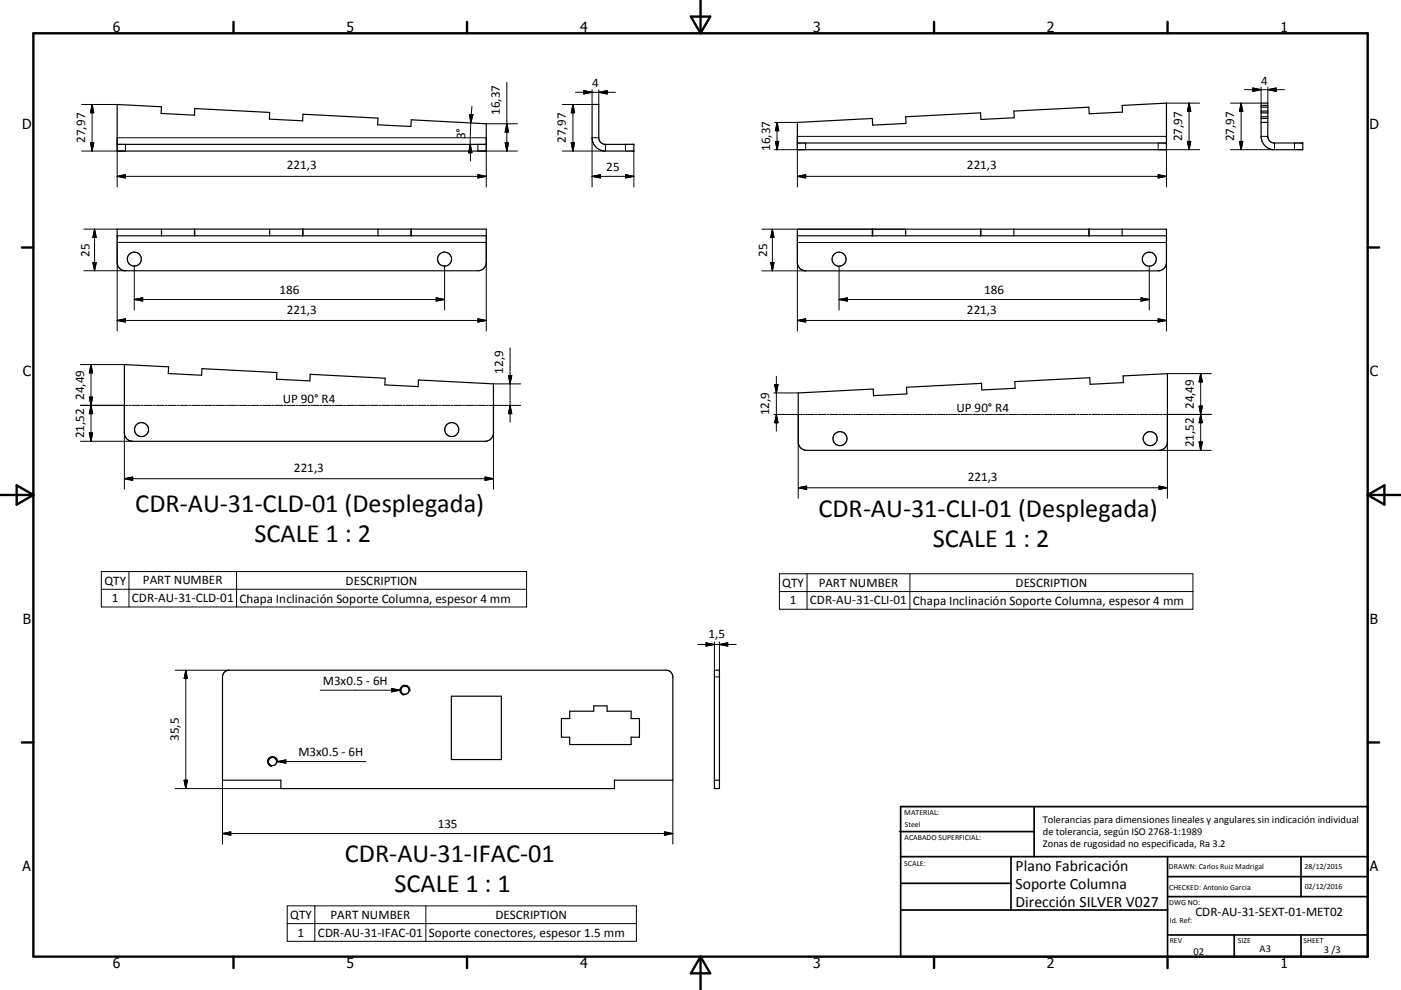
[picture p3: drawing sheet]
<svg xmlns="http://www.w3.org/2000/svg" width="420mm" height="297mm" viewBox="0 0 420 297" stroke-linecap="round" stroke-linejoin="round" font-family="sans-serif">
<g fill="none" stroke="#000" stroke-width=".36">
<path d="M35.1 31.3l13.3 .7-.1 2 10 .5 .1-1.9 22.5 1.1-.1 2 9.9 .5 .1-1.9 22.5 1.1-.1 2 10 .6 .1-2.1 22.5 1.2v8.2h-110.7zM177.5 31.3h2v10a2.03 2.03 0 0 0 2 2h8.5v2h-8.5a4 4 0 0 1-4-4zM239.1 36.7l22.4-1.2 .1 2 10-.5-.1-2 22.5-1.1 .1 1.9 10-.5-.1-2 22.4-1.1 .1 1.9 10-.5-.1-2 13.3-.7v14h-110.6zM378.1 30.9h2v10a1.98 1.98 0 0 0 2 2h8.5v2h-8.5a4 4 0 0 1-4-4zM378.1 33.3h2M378.1 33.9h2M378.1 35h2M378.1 35.5h2M378.1 31.6h2M378.1 32.2h2M378.1 36.7h2M35.1 43.3h110.7"/>
<path d="M239.1 42.9h110.6M35.1 68.7h110.7v10a2.51 2.51 0 0 1-2.5 2.5h-105.7a2.5 2.5 0 0 1-2.5-2.5zM35.1 70.7h110.7M48.4 68.7v2M58.3 68.7v2M58.4 68.7v2M80.9 68.7v2M90.7 68.7v2M90.8 68.7v2M113.3 68.7v2M123.2 68.7v2M123.3 68.7v2"/>
<path d="M239.1 68.8h110.6v9.9a2.5 2.5 0 0 1-2.5 2.6h-105.7a2.5 2.5 0 0 1-2.4-2.6zM239.1 70.7h110.6M261.5 68.8v1.9M261.6 68.8v1.9M271.5 68.8v1.9M294 68.8v1.9M294.1 68.8v1.9M304 68.8v1.9M326.4 68.8v1.9M326.5 68.8v1.9M336.4 68.8v1.9M37.3 109.4l13.3 .7-.2 2 10.1 .5 .1-2 22.4 1.2-.1 2 10 .5 .1-2 22.5 1.2-.1 2 10 .5 .1-2 22.4 1.2v14.7a2.51 2.51 0 0 1-2.5 2.5h-105.6a2.46 2.46 0 0 1-2.5-2.5z"/>
<path d="M239.3 117.9l22.5-1.2 .1 2 10-.5-.1-2 22.5-1.2 .1 2 9.9-.5-.1-2 22.5-1.2 .1 2 10-.5-.1-2 13.3-.7v20.5a2.51 2.51 0 0 1-2.5 2.5h-105.7a2.54 2.54 0 0 1-2.5-2.5zM67.2 201.8l.5-.5 1-.2h131a1.98 1.98 0 0 1 2 2v31h-17.5v2.5h-100v-2.5h-17.5v-31zM135.3 208.9h15v19h-15zM168.3 215.6h2.5v-2.2h7.2v-1.6h4v1.6h7.2v2.2h2.5v5.6h-2.5v2.2h-18.4v-2.2h-2.5zM214.2 201.1h1.5v35.5h-1.5zM214.2 234.1h1.5"/>
<circle cx="40.3" cy="77.7" r="2.1"/>
<circle cx="133.3" cy="77.7" r="2.09"/>
<circle cx="251.6" cy="77.8" r="2.1"/>
<circle cx="344.6" cy="77.8" r="2.1"/>
<circle cx="42.4" cy="128.9" r="2.1"/>
<circle cx="135.4" cy="128.9" r="2.1"/>
<circle cx="251.8" cy="131.6" r="2.1"/>
<circle cx="344.8" cy="131.6" r="2.09"/>
<circle cx="121.4" cy="207.1" r="1.23"/>
<circle cx="81.7" cy="228.5" r="1.23"/>
</g>
<g fill="none" stroke="#000" stroke-width=".3">
<path d="M24.4 31.3h10.7M27.6 31.3v14M27.6 31.3l.5 2.5h-1zM140.8 34.4h1l-.7 2.5zM141.1 36.9l-.1 6.4M141.5 31.9l-.4 5M145.8 37.1h9.3M152 24.7v20.6M152 37.1l.5 2.5h-1.1zM171.8 31.3l.5 2.5h-1zM171.8 31.3v14M172.5 27.7h12"/>
<path d="M175 27.2l2.5 .5-2.5 .5zM177.5 26.9v4.4h-8.9M179.5 27.7l2.5-.5v1zM179.5 26.9v4.4M232.2 36.7h6.9M233 36.7v8.2M233 36.7l.5 2.5h-1zM349.7 30.9h10M356.5 30.9l.5 2.5h-1zM356.5 30.9v14M372.1 30.9v14M372.1 30.9l.5 2.5h-1z"/>
<path d="M373.1 26.9h12M375.6 26.4l2.5 .5-2.5 .5zM378.1 26.1v4.8h-9.2M380.1 26.9l2.5-.5v1zM380.1 26.1v4.8M27.1 42.8h1l-.5 2.5zM35.1 52.9l2.5-.5v1zM35.1 56.1v-14.8h110.7v14.8M35.1 52.9h110.7M37.6 43.3v2h-13.2M141 43.3l.1 5M141 43.3l.5 2.5h-1z"/>
<path d="M143.3 43.3v2h11.8M143.3 52.4l2.5 .5-2.5 .5zM151.4 42.8h1.1l-.5 2.5zM171.3 42.8h1l-.5 2.5zM177.5 52.9h12.5M177.5 52.9l2.5-.5v1zM179.5 41.3h-2v14.8M181.5 43.3v2h-12.9M187.5 43.3v2M187.5 52.4l2.5 .5-2.5 .5zM190 45.3v10.8M232.5 42.4h1l-.5 2.5z"/>
<path d="M239.1 52.9l2.4-.5v1zM239.1 56.1v-15.2h110.6v15.2M239.1 52.9h110.6M241.5 42.9v2h-9.3M347.2 42.9v2h12.5M347.2 52.4l2.5 .5-2.5 .5zM356 42.4h1l-.5 2.5zM371.6 42.4h1l-.5 2.5zM378.1 40.9h2M382.1 42.9v2h-13.2M388.1 42.9v2M25.2 68.7h9.9"/>
<path d="M27.8 78.7h1.1l-.6 2.5zM28.3 68.7v12.5M28.3 68.7l.6 2.5h-1.1zM40.3 79.8v13.2M133.3 79.8v13.2M228.4 68.8h43.1M231.1 78.7h1l-.5 2.6zM231.6 68.8v12.5M231.6 68.8l.5 2.5h-1zM251.6 79.9v13.1M344.6 79.9v13.1M25.2 81.2h12.4"/>
<path d="M35.1 96.1l2.5-.5v1zM35.1 99.3v-26.6h110.7v26.6M35.1 96.1h110.7M40.3 89.8h93M40.3 89.8l2.5-.5v1zM130.8 89.3l2.5 .5-2.5 .5zM143.3 95.6l2.5 .5-2.5 .5zM228.4 81.3h13.1M239.1 96.1l2.4-.5v1zM239.1 99.3v-26.6h110.6v26.6M239.1 96.1h110.6M251.6 89.8h93"/>
<path d="M251.6 89.8l2.4-.4v.9zM342.1 89.4l2.5 .4-2.5 .5zM347.2 95.6l2.5 .5-2.5 .5zM24.1 109.4h13.2M26.8 119.1h1l-.5 2.5zM27.3 109.4v23M27.3 109.4l.5 2.5h-1zM147.9 115.2h8.2M152.4 112.7h1l-.5 2.5zM152.9 104.4v22.2M232 117.9h7.3M232.3 115.4h1l-.5 2.5z"/>
<path d="M232.8 112.9v16.4M350 112.1h13.2M360 112.1v23M360 112.1l.5 2.5h-1zM24.1 121.6h14.4M24.1 132.4h15.7M26.8 129.9h1l-.5 2.5zM27.3 121.6l.5 2.5h-1zM37.3 121.6v25.2M38.8 121.6h.5M39.7 121.6h2.3M42.3 121.6h.6"/>
<path d="M43.2 121.6h2.4M45.9 121.6h.6M46.8 121.6h2.4M49.5 121.6h.6M50.4 121.6h2.3M53 121.6h.6M53.9 121.6h2.4M56.6 121.6h.6M57.5 121.6h2.4M60.2 121.6h.6M61.1 121.6h2.4M63.8 121.6h.5"/>
<path d="M64.6 121.6h2.4M67.3 121.6h.6M68.2 121.6h2.4M70.9 121.6h.6M71.8 121.6h2.4M74.5 121.6h.6M75.3 121.6h2.4M78 121.6h.6M78.9 121.6h2.4M81.6 121.6h.6M82.5 121.6h2.4M85.2 121.6h.6"/>
<path d="M86.1 121.6h2.4M88.7 121.6h.6M89.6 121.6h2.4M92.3 121.6h.6M93.2 121.6h2.4M95.9 121.6h.6M96.8 121.6h2.3M99.4 121.6h.6M100.3 121.6h2.4M103 121.6h.6M103.9 121.6h2.4M106.6 121.6h.6"/>
<path d="M107.5 121.6h2.4M110.2 121.6h.6M111.1 121.6h2.3M113.7 121.6h.6M114.6 121.6h2.4M117.3 121.6h.6M118.2 121.6h2.4M120.9 121.6h.6M121.8 121.6h2.3M124.4 121.6h.6M125.3 121.6h2.4M128 121.6h.6"/>
<path d="M128.9 121.6h2.4M131.6 121.6h.6M132.5 121.6h2.4M135.1 121.6h.6M136 121.6h2.4M138.7 121.6h.6M139.6 121.6h2.4M142.3 121.6h.6M143.2 121.6h2.4M145.9 121.6h.5M146.7 121.6h9.4M147.9 121.6v25.2"/>
<path d="M152.9 121.6l.5 2.5h-1zM232 124.3h8.5M232.8 124.3l.5 2.5h-1zM239.3 124.3v25.2M240.8 124.3h.6M241.7 124.3h2.4M244.4 124.3h.6M245.3 124.3h2.3M248 124.3h.5M248.8 124.3h2.4M251.5 124.3h.6M252.4 124.3h2.4"/>
<path d="M255.1 124.3h.6M256 124.3h2.4M258.7 124.3h.6M259.6 124.3h2.3M262.2 124.3h.6M263.1 124.3h2.4M265.8 124.3h.6M266.7 124.3h2.4M269.4 124.3h.6M270.3 124.3h2.3M272.9 124.3h.6M273.8 124.3h2.4"/>
<path d="M276.5 124.3h.6M277.4 124.3h2.4M280.1 124.3h.6M281 124.3h2.4M283.6 124.3h.7M284.5 124.3h2.4M287.2 124.3h.6M288.1 124.3h2.4M290.8 124.3h.6M291.7 124.3h2.4M294.4 124.3h.5M295.3 124.3h2.3"/>
<path d="M297.9 124.3h.6M298.8 124.3h2.4M301.5 124.3h.6M302.4 124.3h2.4M305.1 124.3h.6M306 124.3h2.3M308.6 124.3h.6M309.5 124.3h2.4M312.2 124.3h.6M313.1 124.3h2.4M315.8 124.3h.6M316.7 124.3h2.4"/>
<path d="M319.3 124.3h.6M320.2 124.3h2.4M322.9 124.3h.6M323.8 124.3h2.4M326.5 124.3h.6M327.4 124.3h2.4M330.1 124.3h.5M330.9 124.3h2.4M333.6 124.3h.6M334.5 124.3h2.4M337.2 124.3h.6M338.1 124.3h2.4"/>
<path d="M340.8 124.3h.6M341.7 124.3h2.3M344.3 124.3h.6M345.2 124.3h2.4M347.5 135.1h15.7M347.9 124.3h.6M348.8 124.3h14.4M350 124.3v25.2M359.5 132.6h1l-.5 2.5zM359.5 121.8h1l-.5 2.5zM360 124.3l.5 2.5h-1zM37.3 143.6h110.6"/>
<path d="M37.3 143.6l2.5-.5v1zM145.4 143.1l2.5 .5-2.5 .5zM239.3 146.3h110.7M239.3 146.3l2.5-.5v1zM347.5 145.8l2.5 .5-2.5 .5zM30.4 171.5h127.5v10.6h-127.5zM30.4 176.8h127.5M38.7 171.5v10.6M70.9 171.5v10.6M233.7 172.1h123.9v10.7h-123.9zM233.7 177.5h123.9M242 172.1v10.7"/>
<path d="M272.8 172.1v10.7M209.2 193.4h11.5M211.7 192.8l2.5 .6-2.5 .4zM214.2 192.6v8.5M215.7 193.4l2.5-.6v1zM215.7 192.6v8.5M52.5 201.1h16.2M55.7 201.1v35.5M55.7 201.1l.5 2.5h-1zM96 207.1h23.9M117.4 206.6l2.5 .5-2.5 .5zM119.9 207.1l.3 .8 .9 .6"/>
<path d="M119.9 207.1a1.51 1.51 0 0 1 1.6-1.5 1.51 1.51 0 0 1 1.4 1.7M214.2 203.1h1.5M52.5 236.6h31.7M55.2 234.1h1l-.5 2.5zM66.7 234.1v19.1M83.2 228.4a1.51 1.51 0 0 0-1.4-1.4 1.51 1.51 0 0 0-1.6 1.3 1.51 1.51 0 0 0 1.2 1.7M83.2 228.4v.3M83.2 228.5h26.5M83.2 228.5l2.5-.5v1zM201.7 234.1v19.1M66.7 250.1h135M66.7 250.1l2.5-.5v1z"/>
<path d="M199.2 249.6l2.5 .5-2.5 .5zM86.1 271.8h104.7v10.6h-104.7zM86.1 277.1h104.7M94.4 271.8v10.6M127.7 271.8v10.6"/>
</g>
<g fill="none" stroke="#000" stroke-width=".71">
<path d="M10 10h400v277h-400zM70 6.6v3.4M140 6.6v3.4M207.1 5h5.8l-2.9 5zM210 0v10M280 6.6v3.4M350 6.6v3.4M6.6 74.2h3.4M410 74.2h3.5M0 148.5h10M5 145.6l5 2.9-5 2.9zM410 148.5h10.1"/>
<path d="M410 148.5l5.1-2.9v5.8zM6.6 222.7h3.4M410 222.7h3.5M70 287v3.4M140 287v3.4M210 287v10M210 287l2.9 5h-5.8zM280 287v3.4M350 287v3.4"/>
</g>
<g fill="none" stroke="#000" stroke-width=".51">
<path d="M269.7 249.5h40.3M270 242h140v45h-140zM270 257h140M303.1 257v16M310 242v15M350 257v30M390.1 257v12M270 265h33.1M270 273h80M350 269h60M350 263h60M350 280.5h60"/>
<path d="M370 280.5v6.5M390.1 280.5v6.5"/>
</g>
<g fill="#000" stroke="#000" stroke-width=".3">
<path d="M27.6 31.3l.5 2.5h-1zM140.8 34.4h1l-.7 2.5zM152 37.1l.5 2.5h-1.1zM171.8 31.3l.5 2.5h-1zM175 27.2l2.5 .5-2.5 .5zM179.5 27.7l2.5-.5v1zM233 36.7l.5 2.5h-1zM356.5 30.9l.5 2.5h-1zM372.1 30.9l.5 2.5h-1zM375.6 26.4l2.5 .5-2.5 .5zM380.1 26.9l2.5-.5v1zM27.1 42.8h1l-.5 2.5z"/>
<path d="M35.1 52.9l2.5-.5v1zM141 43.3l.5 2.5h-1zM143.3 52.4l2.5 .5-2.5 .5zM151.4 42.8h1.1l-.5 2.5zM171.3 42.8h1l-.5 2.5zM177.5 52.9l2.5-.5v1zM187.5 52.4l2.5 .5-2.5 .5zM232.5 42.4h1l-.5 2.5zM239.1 52.9l2.4-.5v1zM347.2 52.4l2.5 .5-2.5 .5zM356 42.4h1l-.5 2.5zM371.6 42.4h1l-.5 2.5z"/>
<path d="M27.8 78.7h1.1l-.6 2.5zM28.3 68.7l.6 2.5h-1.1zM231.1 78.7h1l-.5 2.6zM231.6 68.8l.5 2.5h-1zM35.1 96.1l2.5-.5v1zM40.3 89.8l2.5-.5v1zM130.8 89.3l2.5 .5-2.5 .5zM143.3 95.6l2.5 .5-2.5 .5zM239.1 96.1l2.4-.5v1zM251.6 89.8l2.4-.4v.9zM342.1 89.4l2.5 .4-2.5 .5zM347.2 95.6l2.5 .5-2.5 .5z"/>
<path d="M26.8 119.1h1l-.5 2.5zM27.3 109.4l.5 2.5h-1zM152.4 112.7h1l-.5 2.5zM232.3 115.4h1l-.5 2.5zM360 112.1l.5 2.5h-1zM26.8 129.9h1l-.5 2.5zM27.3 121.6l.5 2.5h-1zM152.9 121.6l.5 2.5h-1zM232.8 124.3l.5 2.5h-1zM359.5 132.6h1l-.5 2.5zM359.5 121.8h1l-.5 2.5zM360 124.3l.5 2.5h-1z"/>
<path d="M37.3 143.6l2.5-.5v1zM145.4 143.1l2.5 .5-2.5 .5zM239.3 146.3l2.5-.5v1zM347.5 145.8l2.5 .5-2.5 .5zM211.7 192.8l2.5 .6-2.5 .4zM215.7 193.4l2.5-.6v1zM55.7 201.1l.5 2.5h-1zM117.4 206.6l2.5 .5-2.5 .5zM55.2 234.1h1l-.5 2.5zM83.2 228.5l2.5-.5v1zM66.7 250.1l2.5-.5v1zM199.2 249.6l2.5 .5-2.5 .5z"/>
</g>
<g font-size="7.9">
<text x="40.6" y="153.7">CDR-AU-31-CLD-01 (Desplegada)</text>
<text x="245.4" y="155">CDR-AU-31-CLI-01 (Desplegada)</text>
<text x="76.3" y="162.7">SCALE 1 : 2</text>
<text x="279.7" y="164.1">SCALE 1 : 2</text>
<text x="103.4" y="258.5">CDR-AU-31-IFAC-01</text>
<text x="118.3" y="267.5">SCALE 1 : 1</text>
</g>
<g font-size="4.7">
<text x="304.5" y="261.2">Plano Fabricación</text>
<text x="304.5" y="266.6">Soporte Columna</text>
<text x="304.5" y="272">Dirección SILVER V027</text>
</g>
<g font-size="4.2">
<text x="33.9" y="9.6">6</text>
<text x="103.9" y="9.6">5</text>
<text x="173.9" y="9.6">4</text>
<text x="243.8" y="9.6">3</text>
<text x="313.9" y="9.6">2</text>
<text x="383.9" y="9.6">1</text>
<text x="6.7" y="38.7">D</text>
<text x="410.5" y="38.7">D</text>
<text x="6.9" y="112.9">C</text>
<text x="410.7" y="112.9">C</text>
<text x="6.9" y="187.1">B</text>
<text x="410.7" y="187.1">B</text>
<text x="6.8" y="261.4">A</text>
<text x="410.7" y="261.4">A</text>
<text x="33.9" y="290.4">6</text>
<text x="103.9" y="290.4">5</text>
<text x="173.9" y="290.4">4</text>
<text x="243.8" y="290.4">3</text>
<text x="313.9" y="290.4">2</text>
<text x="383.9" y="290.4">1</text>
</g>
<g font-size="3.9">
<text x="177.5" y="26.2">4</text>
<text x="378.1" y="25.4">4</text>
<text x="149.9" y="34.5" transform="rotate(-90 149.9 34.5)">16,37</text>
<text x="139.4" y="41.7" transform="rotate(-88 139.4 41.7)">3°</text>
<text x="25.6" y="42.8" transform="rotate(-90 25.6 42.8)">27,97</text>
<text x="169.7" y="42.8" transform="rotate(-90 169.7 42.8)">27,97</text>
<text x="230.9" y="45.3" transform="rotate(-90 230.9 45.3)">16,37</text>
<text x="354.4" y="42.4" transform="rotate(-90 354.4 42.4)">27,97</text>
<text x="370" y="42.4" transform="rotate(-90 370 42.4)">27,97</text>
<text x="86" y="50.8">221,3</text>
<text x="181.8" y="51.4">25</text>
<text x="289.9" y="50.8">221,3</text>
<text x="26.8" y="77" transform="rotate(-90 26.8 77)">25</text>
<text x="230" y="77" transform="rotate(-90 230 77)">25</text>
<text x="83.8" y="88.3">186</text>
<text x="295.1" y="88.3">186</text>
<text x="86" y="94.1">221,3</text>
<text x="289.9" y="94.1">221,3</text>
<text x="150.9" y="112.1" transform="rotate(-90 150.9 112.1)">12,9</text>
<text x="25.2" y="120" transform="rotate(-90 25.2 120)">24,49</text>
<text x="84.8" y="120.8">UP 90° R4</text>
<text x="230.6" y="124.6" transform="rotate(-90 230.6 124.6)">12,9</text>
<text x="286.8" y="123.5">UP 90° R4</text>
<text x="357.9" y="122.7" transform="rotate(-90 357.9 122.7)">24,49</text>
<text x="25.2" y="131.5" transform="rotate(-90 25.2 131.5)">21,52</text>
<text x="357.9" y="134.2" transform="rotate(-90 357.9 134.2)">21,52</text>
<text x="88.1" y="141.6">221,3</text>
<text x="290.2" y="144.3">221,3</text>
<text x="31.3" y="175.4">QTY</text>
<text x="42.8" y="175.3">PART NUMBER</text>
<text x="103.6" y="175.4">DESCRIPTION</text>
<text x="234.5" y="176">QTY</text>
<text x="245.4" y="176">PART NUMBER</text>
<text x="304.5" y="176">DESCRIPTION</text>
<text x="33.5" y="180.7">1</text>
<text x="39.5" y="180.7">CDR-AU-31-CLD-01</text>
<text x="71.8" y="180.8">Chapa Inclinación Soporte Columna, espesor 4 mm</text>
<text x="236.8" y="181.4">1</text>
<text x="242.8" y="181.4">CDR-AU-31-CLI-01</text>
<text x="273.6" y="181.4">Chapa Inclinación Soporte Columna, espesor 4 mm</text>
<text x="212.4" y="191.3">1,5</text>
<text x="96.8" y="205.5">M3x0.5 - 6H</text>
<text x="53.6" y="222.2" transform="rotate(-90 53.6 222.2)">35,5</text>
<text x="89.5" y="226.9">M3x0.5 - 6H</text>
<text x="131.2" y="248.5">135</text>
<text x="87" y="275.7">QTY</text>
<text x="99.1" y="275.7">PART NUMBER</text>
<text x="148.5" y="275.7">DESCRIPTION</text>
<text x="358.4" y="274.9">CDR-AU-31-SEXT-01-MET02</text>
<text x="89.2" y="281">1</text>
<text x="95.3" y="281">CDR-AU-31-IFAC-01</text>
<text x="128.6" y="281">Soporte conectores, espesor 1.5 mm</text>
</g>
<g font-size="3.1">
<text x="312.7" y="246.8">Tolerancias para dimensiones lineales y angulares sin indicación individual</text>
<text x="312.7" y="250.4">de tolerancia, según ISO 2768-1:1989</text>
<text x="312.7" y="254">Zonas de rugosidad no especificada, Ra 3.2</text>
<text x="357.8" y="286.5">02</text>
<text x="377.6" y="285.6">A3</text>
<text x="396.9" y="285.9">3 /3</text>
</g>
<g font-size="2.4">
<text x="271.1" y="244.4">MATERIAL:</text>
<text x="271.2" y="252">ACABADO SUPERFICIAL:</text>
<text x="271.3" y="248">Steel</text>
<text x="271.1" y="259.7">SCALE:</text>
<text x="350.4" y="260.8">DRAWN: Carlos Ruiz Madrigal</text>
<text x="391.1" y="260.6">28/12/2015</text>
<text x="350.5" y="267">CHECKED: Antonio Garcia</text>
<text x="391.2" y="266.7">02/12/2016</text>
<text x="350.5" y="271.4">DWG NO:</text>
<text x="350.7" y="276.9">Id. Ref:</text>
<text x="350.7" y="282.8">REV</text>
<text x="371.1" y="282.9">SIZE</text>
<text x="390.8" y="283">SHEET</text>
</g>
</svg>
